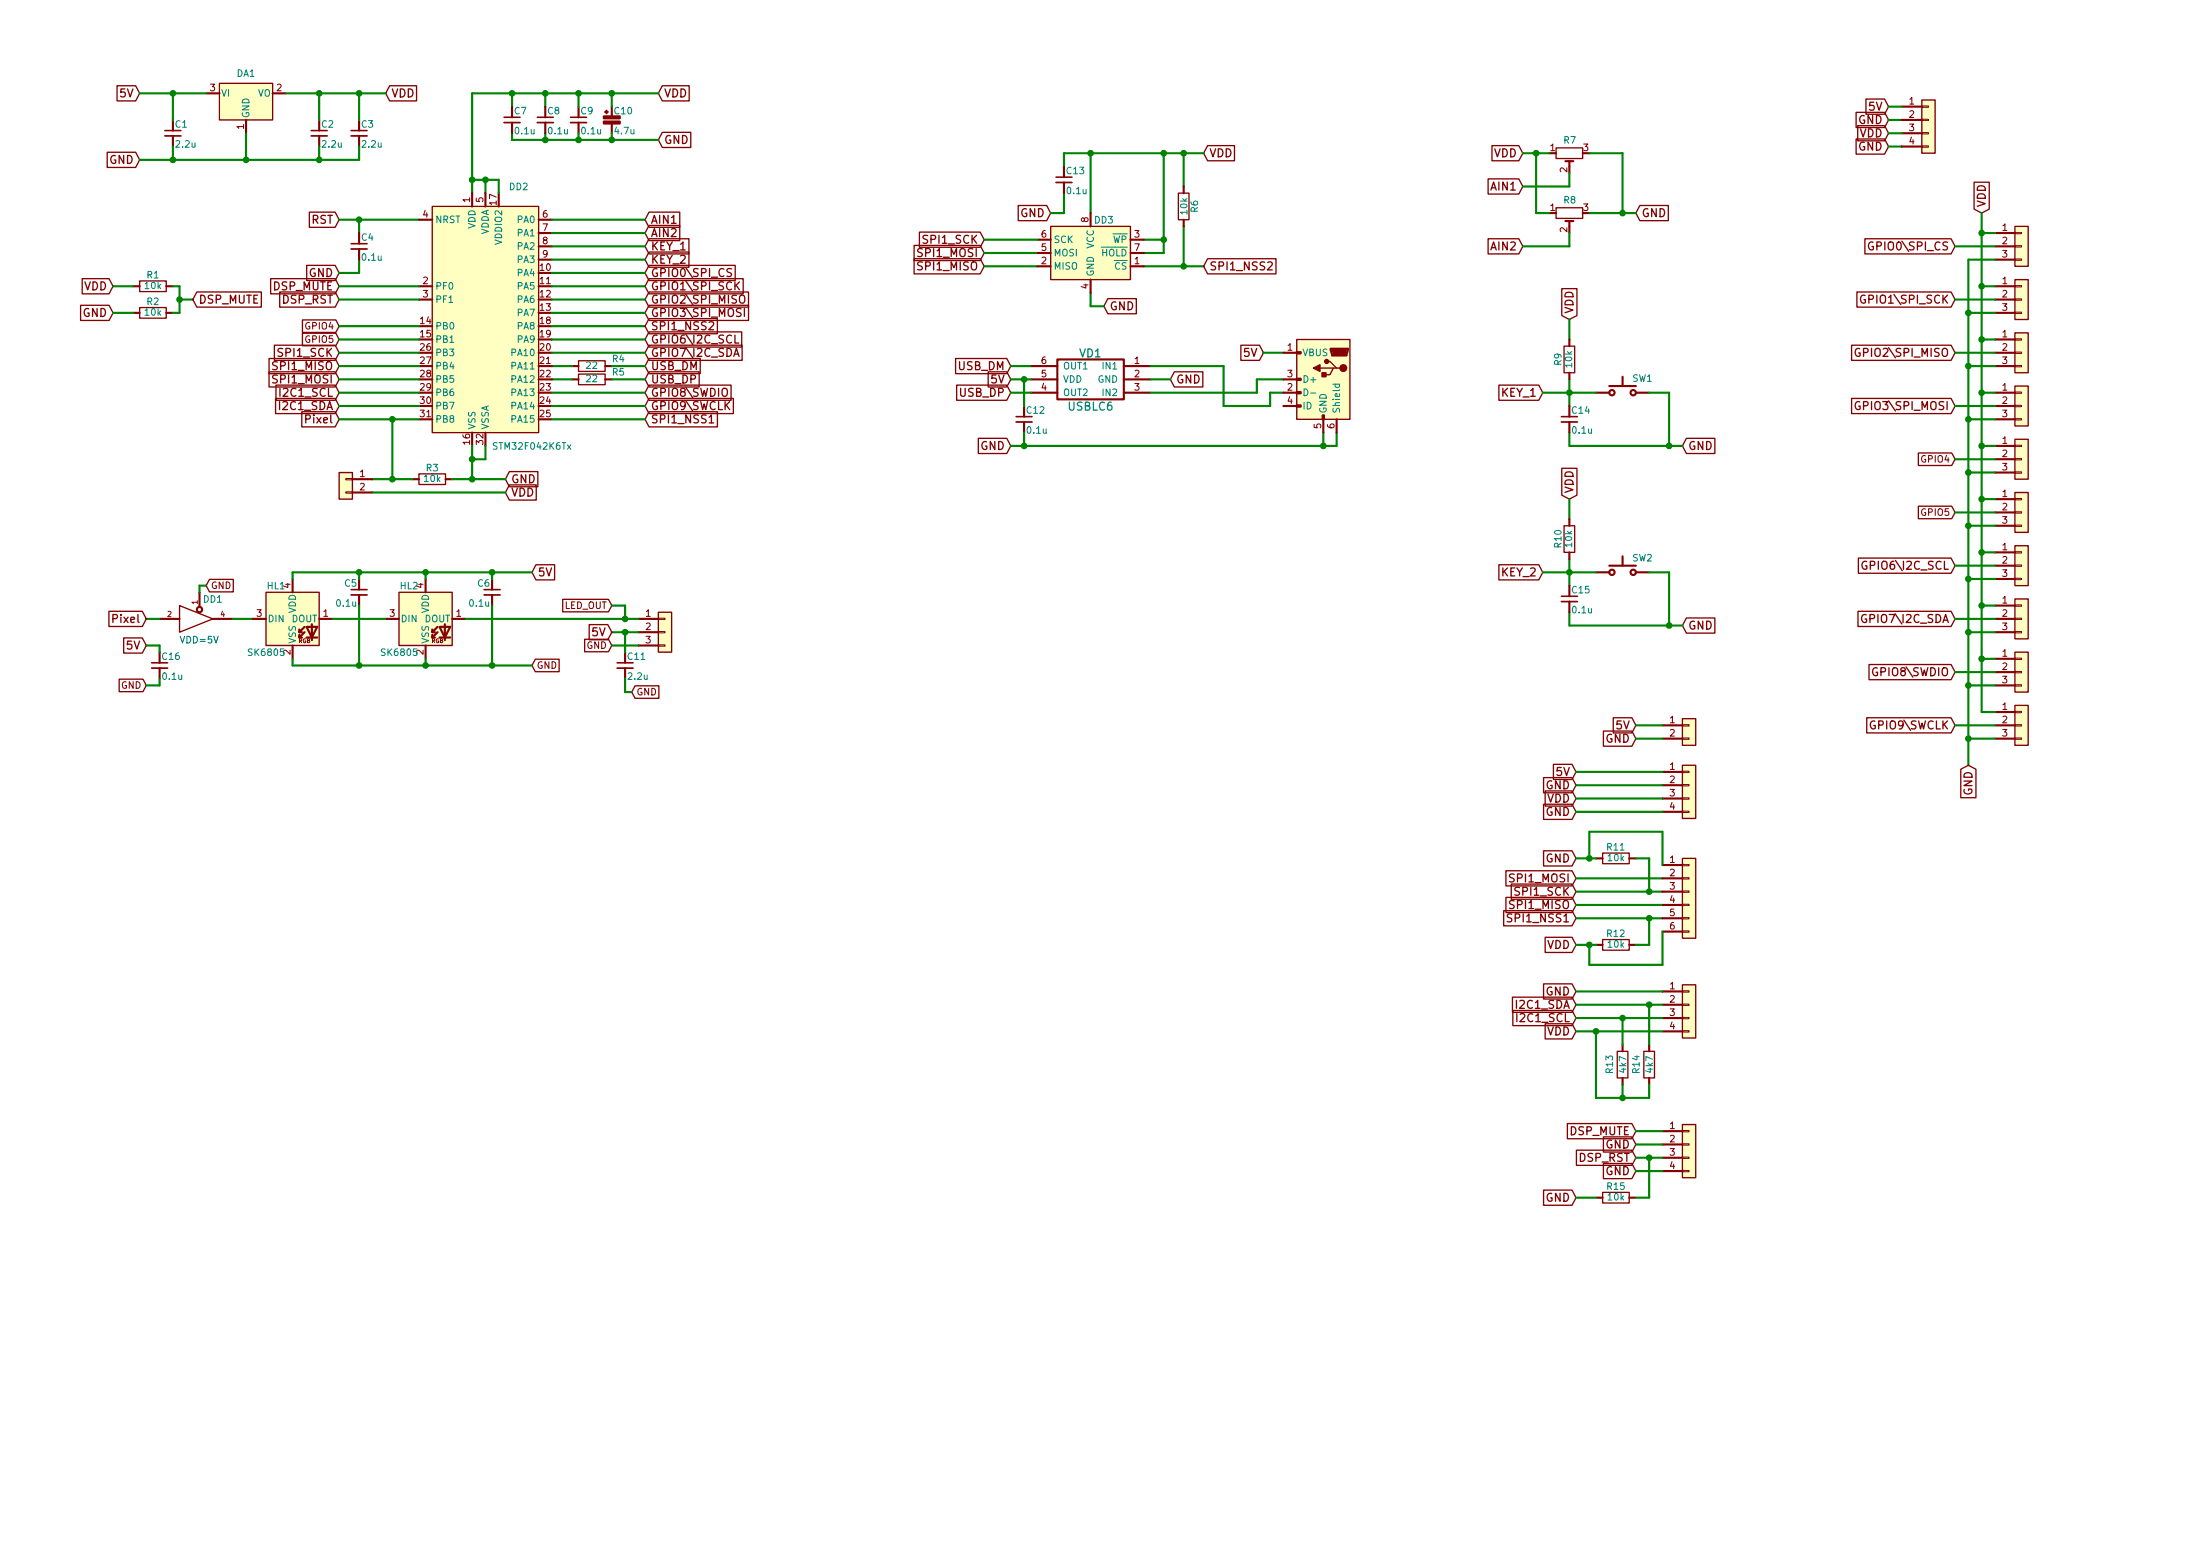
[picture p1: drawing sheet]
<svg xmlns="http://www.w3.org/2000/svg" width="420mm" height="297mm" viewBox="0 0 420 297" stroke-linecap="round" stroke-linejoin="round" font-family="sans-serif">
<g fill="none" stroke="#840000" stroke-width=".25">
<path d="M22.4 16.4h3.5l.8 1.4-.8 1.5h-3.5zM41.9 15.9h10.2v7h-10.2zM74.4 16.4h5.2v2.9h-5.2l-.7-1.5zM126.5 16.4h5.1v2.9h-5.1l-.8-1.5zM356.4 18.9h3.5l.8 1.5-.8 1.4h-3.5zM367 19.1h2.6v10.1h-2.6zM20.5 29.1h5.4l.8 1.4-.8 1.5h-5.4zM82.5 39.4h20.4v43.2h-20.4zM126.5 25.3h5.4v2.9h-5.4l-.8-1.5zM194.5 39.2h5.4l.8 1.5-.8 1.4h-5.4zM225 36.9h2.1v5h-2.1zM230.6 27.8h5.2v2.9h-5.2l-.7-1.5z"/>
<path d="M284.2 34.1h5.9l.7 1.5-.7 1.4h-5.9zM284.9 27.8h5.2l.7 1.4-.7 1.5h-5.2zM297.2 28.2h5.1v2.1h-5.1zM297.2 39.7h5.1v2h-5.1zM313.2 39.2h5.4v2.9h-5.4l-.8-1.4zM354.5 26.5h5.4l.8 1.5-.8 1.4h-5.4zM354.5 21.4h5.4l.8 1.5-.8 1.4h-5.4zM354.8 24h5.1l.8 1.4-.8 1.5h-5.1zM377 34.8h2.9v5.1l-1.4 .8-1.5-.8zM15.4 58.3h5.4l.8 1.4-.8 1.5h-5.4zM15.7 53.2h5.1l.8 1.4-.8 1.5h-5.1zM26.7 53.6h5v2.1h-5z"/>
<path d="M26.7 58.7h5v2h-5zM37.6 55.7h12.3v2.9h-12.3l-.8-1.4zM51.7 53.2h12.3l.8 1.4-.8 1.5h-12.3zM53.4 55.7h10.6l.8 1.5-.8 1.4h-10.6zM58.6 50.7h5.4l.8 1.4-.8 1.5h-5.4zM59.1 40.5h4.9l.8 1.4-.8 1.5h-4.9zM124 50.7h16.4v2.9h-16.4l-.8-1.5zM124 40.5h5.8v2.9h-5.8l-.8-1.5zM124 43h5.8v2.9h-5.8l-.8-1.4zM124 45.6h7.6v2.9h-7.6l-.8-1.5zM124 48.1h7.6v2.9h-7.6l-.8-1.4zM124 53.2h17.9v2.9h-17.9l-.8-1.5z"/>
<path d="M124 55.7h19v2.9h-19l-.8-1.4zM124 58.3h19v2.9h-19l-.8-1.5zM139.7 51.3h-.6l-.2 .1v.5l.7 .2 .1 .4-.3 .3-.6-.1M140.6 54.4l.6 .9M141.2 53.8l-.8 .9M141.3 56.6a.54 .54 0 0 1 .9 0 1.04 1.04 0 0 1-.3 1.3 .53 .53 0 0 1-.7-.5zM142.2 58.9v1.5M174.6 49.4h12.6l.8 1.4-.8 1.5h-12.6zM174.6 46.8h12.6l.8 1.5-.8 1.4h-12.6zM175.6 44.3h11.6l.8 1.5-.8 1.4h-11.6zM200.7 43.2h15.2v10.2h-15.2zM211.6 57h5.4v2.9h-5.4l-.8-1.4z"/>
<path d="M230.6 49.4h13.1v2.9h-13.1l-.7-1.5zM242.1 50.1l.6-.1 .2 .1 .1 .3-1 1.1h1M284.2 45.6h5.9l.7 1.4-.7 1.5h-5.9zM298.3 55.1h2.9v5.1l-1.5 .8-1.4-.8zM354.6 55.7h18l.8 1.5-.8 1.4h-18zM356.2 45.6h16.4l.8 1.4-.8 1.5h-16.4zM356.2 56.4a.75 .75 0 0 0-.9 .6 .75 .75 0 0 0 .5 .9l.5-.2v-.5h-.3M357.7 46.3a.75 .75 0 0 0-.9 .5 .75 .75 0 0 0 .6 .9l.4-.1v-.5h-.3M384.8 43.2h2.5v7.6h-2.5zM384.8 53.4h2.5v7.6h-2.5zM51.4 71h12.6l.8 1.4-.8 1.5h-12.6zM51.4 68.4h12.6l.8 1.5-.8 1.4h-12.6z"/>
<path d="M52.4 65.9h11.6l.8 1.4-.8 1.5h-11.6zM52.6 76.1h11.4l.8 1.4-.8 1.5h-11.4zM52.7 73.5h11.3l.8 1.5-.8 1.4h-11.3zM57.6 78.6h6.4l.8 1.4-.8 1.5h-6.4zM57.8 61.1h6.3l.7 1.2-.7 1.2h-6.3zM57.8 63.6h6.3l.7 1.2-.7 1.2h-6.3zM110.5 71.4h5.1v2h-5.1zM110.5 68.9h5.1v2h-5.1zM124 68.4h9.7v2.9h-9.7l-.8-1.4zM124 71h9.5v2.9h-9.5l-.8-1.5zM124 78.6h13v2.9h-13l-.8-1.5zM124 76.1h16.1v2.9h-16.1l-.8-1.5z"/>
<path d="M124 73.5h15.6v2.9h-15.6l-.8-1.4zM124 65.9h17.7v2.9h-17.7l-.8-1.5zM124 63.4h17.7v2.9h-17.7l-.8-1.5zM124 60.8h13v2.9h-13l-.8-1.4zM135.4 79.6l.5-.4v1.5M135.4 61.6l.6-.2 .2 .2 .1 .3-.9 1.1h.9M140.1 68l.5-1.5 .5 1.5M140.3 67.6h.7M140.4 64v1.5h.7M182.5 68.4h9.8l.7 1.5-.7 1.4h-9.8zM182.7 73.5h9.6l.7 1.5-.7 1.4h-9.6zM188.7 71h3.6l.7 1.4-.7 1.5h-3.6z"/>
<path d="M224.3 71h5.4v2.9h-5.4l-.8-1.5zM237 65.9h3.5l.8 1.4-.8 1.5h-3.5zM247.6 64.8h10.2v15.2h-10.2zM252.1 70.3h2.5M253.4 69h.6l1.3 1.3h.6M255.3 70.3h-.7l-.6 1.2h-1.3M286.3 73.5h7.6l.7 1.5-.7 1.4h-7.6zM298.7 66.1h2v5.1h-2zM353.6 65.9h19l.8 1.4-.8 1.5h-19zM353.6 76.1h19l.8 1.4-.8 1.5h-19zM355.2 66.6a.75 .75 0 0 0-.9 .5 .75 .75 0 0 0 .5 .9l.4-.1v-.5h-.2M355.2 76.7a.75 .75 0 0 0-.9 .6 .75 .75 0 0 0 .5 .9l.4-.2v-.5h-.2"/>
<path d="M384.8 63.5h2.5v7.7h-2.5zM384.8 73.7h2.5v7.6h-2.5zM64.8 90.2h2.5v5.1h-2.5zM80 90.5h5.1v2h-5.1zM97.3 90h5.4v2.9h-5.4l-.8-1.4zM97.3 92.6h5.1v2.9h-5.1l-.8-1.5zM135.4 80.7h.9M186.8 83.7h5.5l.7 1.4-.7 1.5h-5.5zM298.3 89.4h2.9v5.1l-1.5 .8-1.4-.8zM322.1 83.7h5.4v2.9h-5.4l-.8-1.5zM366.4 86.5h6.3l.7 1.2-.7 1.2h-6.3zM366.4 96.6h6.3l.7 1.2-.7 1.2h-6.3z"/>
<path d="M384.8 83.9h2.5v7.6h-2.5zM384.8 94h2.5v7.6h-2.5zM20.8 116.7h6.4l.7 1.4-.7 1.5h-6.4zM34.3 115.6l6.3 2.5-6.3 2.6zM40 110.6h4.6v2.4h-4.6l-.6-1.2zM50.8 113.1h10.2v10.1h-10.2zM76.2 113.1h10.2v10.1h-10.2zM102.4 107.8h3.5v2.9h-3.5l-.8-1.4zM107.5 114.4h8.7l.6 1.2-.6 1.2h-8.7zM112.5 119.2h3.6l.7 1.5-.7 1.4h-3.6zM125.7 116.9h2.6v7.6h-2.6zM286.3 107.8h7.6l.7 1.5-.7 1.4h-7.6z"/>
<path d="M298.7 100.4h2v5h-2zM322.1 118h5.4v2.9h-5.4l-.8-1.5zM354.8 116.7h17.8l.8 1.4-.8 1.5h-17.8zM354.9 106.5h17.7l.8 1.5-.8 1.4h-17.7zM356.4 117.4a.71 .71 0 0 0-.9 .7 .71 .71 0 0 0 .9 .7l.1-.6h-.3M356.5 107.2a.71 .71 0 0 0-.9 .7 .71 .71 0 0 0 .9 .7v-.6h-.2M384.8 104.2h2.5v7.6h-2.5zM384.8 114.3h2.5v7.7h-2.5zM22.8 129.7h4.5l.6 1.1-.6 1.2h-4.5zM23.6 121.8h3.6l.7 1.4-.7 1.5h-3.6zM102.2 125.8h4.6v2.4h-4.6l-.6-1.2zM111.7 122h4.5l.6 1.2-.6 1.2h-4.5z"/>
<path d="M121.3 130.9h4.5v2.4h-4.5l-.7-1.2zM306.2 139.6h5.5l.7 1.4-.7 1.5h-5.5zM308.1 137h3.6l.7 1.5-.7 1.4h-3.6zM321.3 137.2h2.5v5.1h-2.5zM356.5 137h16.1l.8 1.5-.8 1.4h-16.1zM356.9 126.9h15.7l.8 1.4-.8 1.5h-15.7zM384.8 124.5h2.5v7.6h-2.5zM384.8 134.7h2.5v7.6h-2.5zM294.8 153.5h5.4l.8 1.5-.8 1.4h-5.4zM294.8 148.4h5.4l.8 1.5-.8 1.4h-5.4zM295.1 151h5.1l.8 1.4-.8 1.5h-5.1zM296.7 145.9h3.5l.8 1.5-.8 1.4h-3.5z"/>
<path d="M321.3 146.1h2.5v10.1h-2.5zM374.5 146.8l1.4-.7 1.5 .7v5.5h-2.9zM287.2 173.8h13l.8 1.5-.8 1.4h-13zM287.6 166.2h12.6l.8 1.5-.8 1.4h-12.6zM287.6 171.3h12.6l.8 1.5-.8 1.4h-12.6zM288.6 168.8h11.6l.8 1.4-.8 1.5h-11.6zM288.7 174.5h-.5l-.3 .2v.3l.8 .4v.4a.62 .62 0 0 1-.8 .1M294.8 162.4h5.4l.8 1.5-.8 1.4h-5.4zM295.1 178.9h5.1l.8 1.5-.8 1.4h-5.1zM306.1 179.4h5v2h-5zM306.1 162.9h5v2h-5zM321.3 163.9h2.5v15.2h-2.5z"/>
<path d="M288.8 190.4h11.4l.8 1.4-.8 1.5h-11.4zM288.9 192.9h11.3l.8 1.4-.8 1.5h-11.3zM294.8 187.8h5.4l.8 1.5-.8 1.4h-5.4zM295.1 195.4h5.1l.8 1.5-.8 1.4h-5.1zM321.3 188h2.5v10.2h-2.5zM299.3 214.5h12.4l.7 1.4-.7 1.5h-12.4zM301.1 219.6h10.6l.7 1.4-.7 1.5h-10.6zM306.2 217h5.5l.7 1.5-.7 1.4h-5.5zM308.9 200.7h2v5.1h-2zM313.9 200.7h2.1v5.1h-2.1zM321.3 214.7h2.5v10.1h-2.5zM294.8 227.2h5.4l.8 1.4-.8 1.5h-5.4z"/>
<path d="M306.1 227.6h5v2.1h-5zM306.2 222.1h5.5l.7 1.5-.7 1.4h-5.5z"/>
</g>
<g fill="#840000" stroke="#840000" stroke-width=".41">
<path d="M115.3 23.2h3.1v.4h-3.1z"/>
<path d="M254.5 66.8h2.5l-.2 .8h-2z"/>
</g>
<g fill="none" stroke="#840000" stroke-width=".41">
<path d="M39.4 17.8h2.5M52.1 17.8h2.5M33 25.9v2.1M47 22.9v2.5M61 25.9v2.1M68.6 25.9v2.1M90.2 36.9v2.5M92.7 36.9v2.5M97.8 23.4v2M104.1 23.4v2M110.5 23.4v2M115.3 22.2h3.1v.4h-3.1z"/>
<path d="M115.6 21.4h.5M115.8 21.1v.5M116.8 20.4v1.8M116.8 23.6v1.8M203.2 31.8v2M203.2 34.8v2.1M226.1 35.6v1.3M299 30.8h1.5M299.7 30.8v1M363.2 20.4h3.8M363.2 22.9h3.8M363.2 25.4h3.8"/>
<path d="M363.2 28h3.8M25.4 54.6h1.3M25.4 59.7h1.3M31.7 54.6h1.3M31.7 59.7h1.3M68.6 47.5v2.1M80 54.6h2.5M80 41.9h2.5M80 57.2h2.5M102.9 41.9h2.5M102.9 44.5h2.5M102.9 47h2.5"/>
<path d="M102.9 49.6h2.5M198.1 50.8h2.6M198.1 45.8h2.6M198.1 48.3h2.6M208.3 40.7v2.5M208.3 53.4v2.5M215.9 50.8h2.5M215.9 45.8h2.5M215.9 48.3h2.5M226.1 41.9v1.3M299 42.2h1.5M299.7 42.2v1"/>
<path d="M381 54.6h3.8M381 59.7h3.8M381 44.5h3.8M381 47h3.8M381 49.6h3.8M381 57.2h3.8M109.2 72.4h1.3M109.2 69.9h1.3M115.6 72.4h1.2M115.6 69.9h1.2M195.6 77.5v2M196.8 72.4h5.1"/>
<path d="M196.8 69.9h5.1M196.8 75h5.1M201.9 68.6h12.7v7.6h-12.7zM214.6 72.4h5.1M214.6 69.9h5.1M214.6 75h5.1M245.1 72.4h2.5M245.1 75h2.5M245.1 67.3h2.5M245.1 77.5h2.5M247.6 77.4h.8v.2h-.8zM247.6 74.8h.8v.3h-.8z"/>
<path d="M247.6 72.3h.8v.3h-.8zM247.6 67.2h.8v.3h-.8zM252.6 79.3h.3v.7h-.3zM254.1 66.6h3.3v.2l-.2 1.1h-2.8zM299.7 64.8v1.3M299.7 71.2v1.2M299.7 77.5v2M304.8 75h2.5M307.3 73.7h5.1M309.9 71.9v1.8M312.4 75h2.6M381 69.9h3.8"/>
<path d="M381 75h3.8M381 67.3h3.8M381 77.5h3.8M381 64.8h3.8M67.3 91.5h3.8M67.3 94h3.8M78.7 91.5h1.3M85.1 91.5h1.3M195.6 80.6v2M252.7 80v2.6M255.3 80v2.6M299.7 80.6v2"/>
<path d="M299.7 99.1v1.3M381 80h3.8M381 85.1h3.8M381 87.7h3.8M381 90.2h3.8M381 95.3h3.8M381 97.8h3.8M30.5 118.1h3.8M38.1 113.1v2.8M40.6 118.1h3.8M48.3 118.1h2.5M55.9 110.5v2.6"/>
<path d="M58.2 119.7l-1.1 1v-.5M58.5 119.7h2.1l-1 2zM59.6 119.2v3M61 118.1h2.5M68.6 113.6v2M73.7 118.1h2.5M81.3 110.5v2.6M83.6 119.7l-1.1 1v-.5M83.9 119.7h2.1l-1 2zM85 119.2v3M86.4 118.1h2.5M94 113.6v2"/>
<path d="M121.9 118.1h3.8M299.7 105.4v1.3M299.7 111.8v2M299.7 114.8v2.1M304.8 109.3h2.5M307.3 108h5.1M309.9 106.2v1.8M312.4 109.3h2.6M381 108h3.8M381 118.1h3.8M381 100.4h3.8M381 105.4h3.8"/>
<path d="M381 110.5h3.8M381 115.6h3.8M30.5 124.5v2M30.5 127.5v2.1M55.9 123.2v2.6M57.1 120.7h.6M58.2 120.7l-1.1 1v-.5M58.5 121.7h2.1M81.3 123.2v2.6M82.5 120.7h.6M83.6 120.7l-1.1 1v-.5M83.9 121.7h2.1"/>
<path d="M119.4 124.5v2M119.4 127.5v2.1M121.9 120.7h3.8M121.9 123.2h3.8M317.5 138.5h3.8M381 138.5h3.8M381 120.7h3.8M381 125.8h3.8M381 128.3h3.8M381 130.8h3.8M381 135.9h3.8M317.5 147.4h3.8"/>
<path d="M317.5 149.9h3.8M317.5 152.4h3.8M317.5 155h3.8M317.5 141h3.8M381 141h3.8M304.8 163.9h1.3M311.1 163.9h1.3M317.5 165.1h3.8M317.5 167.7h3.8M317.5 170.2h3.8M317.5 172.8h3.8M317.5 175.3h3.8"/>
<path d="M317.5 177.8h3.8M304.8 180.4h1.3M309.9 199.4v1.3M311.1 180.4h1.3M315 199.4v1.3M317.5 189.3h3.8M317.5 191.8h3.8M317.5 194.3h3.8M317.5 196.9h3.8M309.9 205.8v1.2M315 205.8v1.2M317.5 215.9h3.8"/>
<path d="M317.5 218.5h3.8M304.8 228.6h1.3M311.1 228.6h1.3M317.5 221h3.8M317.5 223.6h3.8"/>
<circle cx="307.8" cy="75" r=".51"/>
<circle cx="311.9" cy="75" r=".51"/>
<circle cx="38.1" cy="116.4" r=".51"/>
<circle cx="307.8" cy="109.3" r=".51"/>
<circle cx="311.9" cy="109.3" r=".51"/>
</g>
<g fill="none" stroke="#840000" stroke-width=".33">
<path d="M31.5 25.9h3M59.4 25.9h3.1M67.1 25.9h3M96.3 23.4h3M102.6 23.4h3.1M109 23.4h3M201.7 34.8h3M67.1 47.5h3M194.1 80.6h3M298.2 80.6h3M67.1 113.6h3M92.5 113.6h3"/>
<path d="M298.2 114.8h3M29 127.5h3M117.9 127.5h3"/>
</g>
<g fill="none" stroke="#840000" stroke-width=".3">
<path d="M31.5 24.9h3M59.4 24.9h3.1M67.1 24.9h3M96.3 22.4h3M102.6 22.4h3.1M109 22.4h3M201.7 33.8h3M67.1 46.5h3M194.1 79.5h3M298.2 79.5h3M67.1 112.6h3M92.5 112.6h3"/>
<path d="M298.2 113.8h3M29 126.5h3M117.9 126.5h3"/>
</g>
<g fill="none" stroke="#008400" stroke-width=".41">
<path d="M26.7 17.8h12.7M33 17.8v5.1M54.6 17.8h19.1M61 17.8v5.1M68.6 17.8v5.1M97.8 17.8v2.6M104.1 17.8v2.6M110.5 17.8v2.6M116.8 17.8v2.6M125.7 17.8h-35.5v19.1M33 28v2.5M47 25.4v5.1"/>
<path d="M61 28v2.5M68.6 28v2.5h-41.9M90.2 34.3h5v2.6M92.7 34.3v2.6M97.8 25.4v1.3h27.9M104.1 25.4v1.3M110.5 25.4v1.3M116.8 25.4v1.3M203.2 36.9v3.8h-2.5M208.3 29.2v11.5M222.2 29.2v19.1h-3.8M226.1 29.2v6.4"/>
<path d="M229.9 29.2h-26.7v2.6M290.8 29.2h5.1M293.4 29.2v11.5h2.5M299.7 33.1v2.5h-8.9M303.5 29.2h6.4v11.5M360.7 28h2.5M360.7 22.9h2.5M360.7 20.4h2.5M360.7 25.4h2.5M21.6 54.6h3.8M21.6 59.7h3.8M33 54.6h1.3v5.1h-1.3"/>
<path d="M34.3 57.2h2.5M64.8 41.9h15.2M64.8 54.6h15.2M64.8 57.2h15.2M68.6 41.9v2.6M68.6 49.6v2.5h-3.8M105.4 52.1h17.8M105.4 41.9h17.8M105.4 47h17.8M105.4 54.6h17.8M105.4 59.7h17.8M105.4 57.2h17.8"/>
<path d="M105.4 44.5h17.8M105.4 49.6h17.8M188 48.3h10.1M188 50.8h10.1M188 45.8h10.1M208.3 55.9v2.6h2.5M218.4 50.8h11.5M218.4 45.8h3.8M226.1 43.2v7.6M299.7 44.5v2.5h-8.9M303.5 40.7h8.9M373.4 47h7.6"/>
<path d="M373.4 57.2h7.6M375.9 59.7h5.1M378.5 54.6h2.5M378.5 44.5h2.5M378.5 40.7v95.2h2.5M381 49.6h-5.1v96.5M64.8 69.9h15.2M64.8 72.4h15.2M64.8 75h15.2M64.8 67.3h15.2M64.8 77.5h15.2M64.8 64.8h15.2"/>
<path d="M64.8 62.3h15.2M105.4 69.9h3.8M105.4 72.4h3.8M105.4 75h17.8M105.4 67.3h17.8M105.4 77.5h17.8M105.4 64.8h17.8M105.4 62.3h17.8M116.8 69.9h6.4M116.8 72.4h6.4M193 69.9h3.8M193 72.4h3.8"/>
<path d="M193 75h3.8M195.6 72.4v5.1M219.7 69.9h14v7.6h8.9v-2.5h2.5M219.7 72.4h3.8M241.3 67.3h3.8M245.1 72.4h-5.1v2.6h-20.3M294.6 75h10.2M299.7 61v3.8M299.7 72.4v5.1M315 75h3.8v10.1M373.4 67.3h7.6M373.4 77.5h7.6"/>
<path d="M375.9 69.9h5.1M378.5 75h2.5M378.5 64.8h2.5M64.8 80h15.2M71.1 91.5h7.6M71.1 94h25.4M74.9 80v11.5M86.4 91.5h10.1M90.2 85.1v6.4M92.7 85.1v2.6h-2.5M105.4 80h17.8M195.6 82.6v2.5"/>
<path d="M252.7 82.6v2.5M255.3 82.6v2.5h-62.3M299.7 82.6v2.5h21.6M299.7 95.3v3.8M373.4 87.7h7.6M373.4 97.8h7.6M375.9 80h5.1M375.9 90.2h5.1M378.5 85.1h2.5M378.5 95.3h2.5M27.9 118.1h2.6M39.4 111.8h-1.3v1.3"/>
<path d="M44.4 118.1h3.9M63.5 118.1h10.2M68.6 109.3v1.2M68.6 115.6v11.4M81.3 109.3v1.2M88.9 118.1h33M94 109.3v1.2M94 115.6v11.4M101.6 109.3h-45.7v1.2M116.8 115.6h2.6v2.5M294.6 109.3h10.2M299.7 106.7v5.1"/>
<path d="M299.7 116.9v2.5h21.6M315 109.3h3.8v10.1M373.4 118.1h7.6M373.4 108h7.6M375.9 100.4h5.1M375.9 110.5h5.1M378.5 115.6h2.5M378.5 105.4h2.5M27.9 123.2h2.6v1.3M30.5 129.6v1.2h-2.6M55.9 125.8v1.2h45.7M81.3 125.8v1.2"/>
<path d="M116.8 120.7h5.1M116.8 123.2h5.1M119.4 120.7v3.8M119.4 129.6v2.5h1.2M312.4 138.5h5.1M373.4 138.5h7.6M373.4 128.3h7.6M375.9 120.7h5.1M375.9 130.8h5.1M378.5 125.8h2.5M301 147.4h16.5M301 149.9h16.5"/>
<path d="M301 152.4h16.5M301 155h16.5M312.4 141h5.1M375.9 141h5.1M301 167.7h16.5M301 170.2h16.5M301 172.8h16.5M301 175.3h16.5M301 163.9h3.8M303.5 163.9v-5.1h14v6.3M312.4 163.9h2.6v6.3M315 175.3v5.1h-2.6"/>
<path d="M317.5 177.8v6.4h-14v-3.8M301 180.4h3.8M301 189.3h16.5M301 191.8h16.5M301 194.3h16.5M301 196.9h16.5M304.8 196.9v12.7h10.2v-2.6M309.9 194.3v5.1M315 191.8v7.6M309.9 207v2.6M312.4 215.9h5.1M312.4 218.5h5.1"/>
<path d="M301 228.6h3.8M312.4 221h5.1M312.4 223.6h5.1M315 221v7.6h-2.6"/>
</g>
<g fill="#008400" stroke="#008400" stroke-width=".25">
<circle cx="97.8" cy="17.8" r=".51"/>
<circle cx="68.6" cy="41.9" r=".51"/>
<circle cx="116.8" cy="17.8" r=".51"/>
<circle cx="116.8" cy="26.7" r=".51"/>
<circle cx="195.6" cy="72.4" r=".51"/>
<circle cx="208.3" cy="29.2" r=".51"/>
<circle cx="226.1" cy="29.2" r=".51"/>
<circle cx="226.1" cy="50.8" r=".51"/>
<circle cx="222.2" cy="29.2" r=".51"/>
<circle cx="222.3" cy="45.8" r=".51"/>
<circle cx="104.1" cy="17.8" r=".51"/>
<circle cx="104.1" cy="26.7" r=".51"/>
<circle cx="299.7" cy="75" r=".51"/>
<circle cx="318.8" cy="85.1" r=".51"/>
<circle cx="90.2" cy="34.3" r=".51"/>
<circle cx="299.7" cy="109.3" r=".51"/>
<circle cx="318.8" cy="119.4" r=".51"/>
<circle cx="68.6" cy="17.8" r=".51"/>
<circle cx="61" cy="17.8" r=".51"/>
<circle cx="61" cy="30.5" r=".51"/>
<circle cx="47" cy="30.5" r=".51"/>
<circle cx="33" cy="30.5" r=".51"/>
<circle cx="33" cy="17.8" r=".51"/>
<circle cx="315" cy="175.3" r=".51"/>
<circle cx="309.9" cy="194.3" r=".51"/>
<circle cx="315" cy="191.8" r=".51"/>
<circle cx="304.8" cy="196.9" r=".51"/>
<circle cx="309.9" cy="209.6" r=".51"/>
<circle cx="309.9" cy="40.7" r=".51"/>
<circle cx="293.4" cy="29.2" r=".51"/>
<circle cx="195.6" cy="85.1" r=".51"/>
<circle cx="252.7" cy="85.1" r=".51"/>
<circle cx="34.3" cy="57.2" r=".51"/>
<circle cx="90.2" cy="91.5" r=".51"/>
<circle cx="74.9" cy="91.5" r=".51"/>
<circle cx="74.9" cy="80" r=".51"/>
<circle cx="90.2" cy="87.7" r=".51"/>
<circle cx="92.7" cy="34.3" r=".51"/>
<circle cx="68.6" cy="109.3" r=".51"/>
<circle cx="81.3" cy="109.3" r=".51"/>
<circle cx="81.3" cy="127" r=".51"/>
<circle cx="68.6" cy="127" r=".51"/>
<circle cx="94" cy="109.3" r=".51"/>
<circle cx="94" cy="127" r=".51"/>
<circle cx="110.5" cy="26.7" r=".51"/>
<circle cx="110.5" cy="17.8" r=".51"/>
<circle cx="315" cy="170.2" r=".51"/>
<circle cx="119.4" cy="120.7" r=".51"/>
<circle cx="375.9" cy="59.7" r=".51"/>
<circle cx="378.5" cy="44.5" r=".51"/>
<circle cx="375.9" cy="80" r=".51"/>
<circle cx="378.5" cy="64.8" r=".51"/>
<circle cx="378.5" cy="54.6" r=".51"/>
<circle cx="375.9" cy="69.9" r=".51"/>
<circle cx="375.9" cy="100.4" r=".51"/>
<circle cx="378.5" cy="85.1" r=".51"/>
<circle cx="378.5" cy="105.4" r=".51"/>
<circle cx="378.5" cy="95.3" r=".51"/>
<circle cx="375.9" cy="110.5" r=".51"/>
<circle cx="378.5" cy="75" r=".51"/>
<circle cx="375.9" cy="90.2" r=".51"/>
<circle cx="375.9" cy="141" r=".51"/>
<circle cx="375.9" cy="130.8" r=".51"/>
<circle cx="375.9" cy="120.7" r=".51"/>
<circle cx="378.5" cy="125.8" r=".51"/>
<circle cx="378.5" cy="115.6" r=".51"/>
<circle cx="119.4" cy="118.1" r=".51"/>
<circle cx="303.5" cy="163.9" r=".51"/>
<circle cx="303.5" cy="180.4" r=".51"/>
<circle cx="315" cy="221" r=".51"/>
</g>
<g fill="#ffffc2" stroke="#ffffc2" stroke-width=".19">
<path d="M41.9 15.9h10.2v7h-10.2z"/>
<path d="M321.3 146.1h2.5v10.1h-2.5z"/>
<path d="M321.3 188h2.5v10.2h-2.5z"/>
<path d="M200.7 43.2h15.2v10.2h-15.2z"/>
<path d="M321.3 137.2h2.5v5.1h-2.5z"/>
<path d="M247.6 64.8h10.2v15.2h-10.2z"/>
<path d="M82.5 39.4h20.4v43.2h-20.4z"/>
<path d="M64.8 90.2h2.5v5.1h-2.5z"/>
<path d="M125.7 116.9h2.6v7.6h-2.6z"/>
<path d="M50.8 113.1h10.2v10.1h-10.2z"/>
<path d="M76.2 113.1h10.2v10.1h-10.2z"/>
<path d="M321.3 214.7h2.5v10.1h-2.5z"/>
<path d="M367 19.1h2.6v10.1h-2.6z"/>
<path d="M384.8 43.2h2.5v7.6h-2.5z"/>
<path d="M384.8 53.4h2.5v7.6h-2.5z"/>
<path d="M384.8 63.5h2.5v7.7h-2.5z"/>
<path d="M384.8 73.7h2.5v7.6h-2.5z"/>
<path d="M384.8 83.9h2.5v7.6h-2.5z"/>
<path d="M384.8 94h2.5v7.6h-2.5z"/>
<path d="M384.8 104.2h2.5v7.6h-2.5z"/>
<path d="M384.8 114.3h2.5v7.7h-2.5z"/>
<path d="M384.8 124.5h2.5v7.6h-2.5z"/>
<path d="M384.8 134.7h2.5v7.6h-2.5z"/>
<path d="M321.3 163.9h2.5v15.2h-2.5z"/>
</g>
<g fill="none" stroke="#840000" stroke-width=".19">
<path d="M367 27.8h1.3v.3h-1.3zM367 25.3h1.3v.3h-1.3zM367 22.8h1.3v.2h-1.3zM367 20.2h1.3v.3h-1.3zM384.8 49.4h1.3v.3h-1.3zM384.8 46.9h1.3v.3h-1.3zM384.8 44.4h1.3v.2h-1.3zM384.8 59.6h1.3v.3h-1.3zM384.8 57.1h1.3v.2h-1.3zM384.8 54.5h1.3v.3h-1.3zM384.8 69.8h1.3v.2h-1.3zM384.8 67.2h1.3v.3h-1.3z"/>
<path d="M384.8 64.7h1.3v.2h-1.3zM384.8 79.9h1.3v.3h-1.3zM384.8 77.4h1.3v.2h-1.3zM384.8 74.8h1.3v.3h-1.3zM66 93.9h1.3v.2h-1.3zM66 91.3h1.3v.3h-1.3zM384.8 90.1h1.3v.2h-1.3zM384.8 87.5h1.3v.3h-1.3zM384.8 85h1.3v.3h-1.3zM384.8 97.7h1.3v.3h-1.3zM384.8 95.2h1.3v.2h-1.3zM125.7 118h1.3v.3h-1.3z"/>
<path d="M384.8 100.2h1.3v.3h-1.3zM384.8 110.4h1.3v.3h-1.3zM384.8 107.9h1.3v.2h-1.3zM384.8 105.3h1.3v.3h-1.3zM384.8 118h1.3v.3h-1.3zM384.8 115.5h1.3v.2h-1.3zM125.7 123.1h1.3v.3h-1.3zM125.7 120.6h1.3v.2h-1.3zM321.3 138.3h1.3v.3h-1.3zM384.8 120.6h1.3v.2h-1.3zM384.8 130.7h1.3v.3h-1.3zM384.8 128.2h1.3v.2h-1.3z"/>
<path d="M384.8 125.6h1.3v.3h-1.3zM384.8 138.3h1.3v.3h-1.3zM384.8 135.8h1.3v.3h-1.3zM321.3 154.8h1.3v.3h-1.3zM321.3 152.3h1.3v.3h-1.3zM321.3 149.8h1.3v.2h-1.3zM321.3 147.2h1.3v.3h-1.3zM321.3 140.9h1.3v.2h-1.3zM384.8 140.9h1.3v.2h-1.3zM321.3 177.7h1.3v.3h-1.3zM321.3 175.2h1.3v.2h-1.3zM321.3 172.6h1.3v.3h-1.3z"/>
<path d="M321.3 170.1h1.3v.2h-1.3zM321.3 167.5h1.3v.3h-1.3zM321.3 165h1.3v.3h-1.3zM321.3 196.8h1.3v.2h-1.3zM321.3 194.2h1.3v.3h-1.3zM321.3 191.7h1.3v.2h-1.3zM321.3 189.1h1.3v.3h-1.3zM321.3 218.3h1.3v.3h-1.3zM321.3 215.8h1.3v.3h-1.3zM321.3 223.4h1.3v.3h-1.3zM321.3 220.9h1.3v.2h-1.3z"/>
</g>
<g fill="#840000" stroke="#840000" stroke-width=".25">
<path d="M252.5 71.2h.7v.7h-.7z"/>
<path d="M250.8 70.3l1.3-.7v1.3z"/>
<circle cx="256.5" cy="70.3" r=".63"/>
<circle cx="253.4" cy="69" r=".38"/>
</g>
<path d="M249 74.3a.64 .64 0 0 1 .8 .6 .64 .64 0 0 1-.8 .6zM250.3 75h1M254.6 73.3h1.2M255 73.3v.4l.2 .3 .6-.2v-.5" fill="none" stroke="#008484" stroke-width=".2"/>
<g font-size="2.1" fill="#840000">
<text x="23.1" y="18.6">5V</text>
<text x="74.7" y="18.6">VDD</text>
<text x="126.7" y="18.6">VDD</text>
<text x="354.9" y="23.7">GND</text>
<text x="357.1" y="21.1">5V</text>
<text x="126.7" y="27.5">GND</text>
<text x="354.9" y="28.7">GND</text>
<text x="355.2" y="26.2">VDD</text>
<text x="20.9" y="31.3">GND</text>
<text x="230.9" y="30">VDD</text>
<text x="285.3" y="30">VDD</text>
<text x="194.9" y="41.4">GND</text>
<text x="285" y="36.4">AIN1</text>
<text x="313.4" y="41.4">GND</text>
<text x="379.2" y="39.7" transform="rotate(-90 379.2 39.7)">VDD</text>
<text x="59.5" y="42.7">RST</text>
<text x="124.2" y="42.7">AIN1</text>
<text x="124.2" y="45.2">AIN2</text>
<text x="124.2" y="47.8">KEY_1</text>
<text x="176.7" y="46.5">SPI1_SCK</text>
<text x="285" y="47.8">AIN2</text>
<text x="357.7" y="47.8">GPIO0\SPI_CS</text>
<text x="59" y="52.9">GND</text>
<text x="124.2" y="52.9">GPIO0\SPI_CS</text>
<text x="124.2" y="50.3">KEY_2</text>
<text x="175.7" y="51.6">SPI1_MISO</text>
<text x="175.7" y="49.1">SPI1_MOSI</text>
<text x="230.9" y="51.6">SPI1_NSS2</text>
<text x="16.1" y="55.4">VDD</text>
<text x="37.8" y="57.9">DSP_MUTE</text>
<text x="52.2" y="55.4">DSP_MUTE</text>
<text x="54" y="57.9">DSP_RST</text>
<text x="124.2" y="55.4">GPIO1\SPI_SCK</text>
<text x="124.2" y="57.9">GPIO2\SPI_MISO</text>
<text x="211.8" y="59.2">GND</text>
<text x="300.5" y="60" transform="rotate(-90 300.5 60)">VDD</text>
<text x="356.2" y="57.9">GPIO1\SPI_SCK</text>
<text x="15.8" y="60.5">GND</text>
<text x="124.2" y="65.6">GPIO6\I2C_SCL</text>
<text x="124.2" y="63">SPI1_NSS2</text>
<text x="124.2" y="60.5">GPIO3\SPI_MOSI</text>
<text x="52.6" y="70.6">SPI1_MISO</text>
<text x="53.5" y="68.1">SPI1_SCK</text>
<text x="124.2" y="70.6">USB_DM</text>
<text x="124.2" y="68.1">GPIO7\I2C_SDA</text>
<text x="183.1" y="70.6">USB_DM</text>
<text x="237.7" y="68.1">5V</text>
<text x="355.3" y="68.1">GPIO2\SPI_MISO</text>
<text x="52.6" y="73.2">SPI1_MOSI</text>
<text x="53.8" y="75.7">I2C1_SCL</text>
<text x="124.2" y="73.2">USB_DP</text>
<text x="124.2" y="75.7">GPIO8\SWDIO</text>
<text x="183.4" y="75.7">USB_DP</text>
<text x="189.4" y="73.2">5V</text>
<text x="224.5" y="73.2">GND</text>
<text x="286.9" y="75.7">KEY_1</text>
<text x="53.6" y="78.3">I2C1_SDA</text>
<text x="58.8" y="80.8">Pixel</text>
<text x="124.2" y="80.8">SPI1_NSS1</text>
<text x="124.2" y="78.3">GPIO9\SWCLK</text>
<text x="355.3" y="78.3">GPIO3\SPI_MOSI</text>
<text x="187.3" y="85.9">GND</text>
<text x="322.3" y="85.9">GND</text>
<text x="97.5" y="92.2">GND</text>
<text x="97.5" y="94.8">VDD</text>
<text x="300.5" y="94.3" transform="rotate(-90 300.5 94.3)">VDD</text>
<text x="102.6" y="110">5V</text>
<text x="286.9" y="110">KEY_2</text>
<text x="356.6" y="108.7">GPIO6\I2C_SCL</text>
<text x="22" y="118.9">Pixel</text>
<text x="356.3" y="118.9">GPIO7\I2C_SDA</text>
<text x="24.3" y="124">5V</text>
<text x="113.2" y="121.4">5V</text>
<text x="322.3" y="120.2">GND</text>
<text x="358.1" y="129.1">GPIO8\SWDIO</text>
<text x="306.7" y="141.8">GND</text>
<text x="308.8" y="139.2">5V</text>
<text x="357.5" y="139.2">GPIO9\SWCLK</text>
<text x="297.4" y="148.1">5V</text>
<text x="295.2" y="155.7">GND</text>
<text x="295.2" y="150.7">GND</text>
<text x="295.5" y="153.2">VDD</text>
<text x="376.7" y="151.8" transform="rotate(-90 376.7 151.8)">GND</text>
<text x="295.2" y="164.6">GND</text>
<text x="288.8" y="168.4">SPI1_MOSI</text>
<text x="288.8" y="173.5">SPI1_MISO</text>
<text x="289.7" y="171">SPI1_SCK</text>
<text x="288.6" y="176.1">SPI1_NSS1</text>
<text x="295.5" y="181.1">VDD</text>
<text x="295.2" y="190">GND</text>
<text x="289.8" y="192.6">I2C1_SDA</text>
<text x="290.1" y="195.1">I2C1_SCL</text>
<text x="295.5" y="197.6">VDD</text>
<text x="299.8" y="216.7">DSP_MUTE</text>
<text x="301.6" y="221.8">DSP_RST</text>
<text x="306.7" y="219.2">GND</text>
<text x="306.7" y="224.3">GND</text>
<text x="295.2" y="229.4">GND</text>
</g>
<g font-size="2.1" fill="#008484">
<text x="206.2" y="68.2">VD1</text>
<text x="204" y="78.4">USBLC6</text>
</g>
<g font-size="1.8" fill="#840000">
<text x="40.2" y="17.4">3</text>
<text x="52.9" y="17.4">2</text>
<text x="364.6" y="20">1</text>
<text x="364.6" y="22.5">2</text>
<text x="46.6" y="24.6" transform="rotate(-90 46.6 24.6)">1</text>
<text x="296.1" y="28.8">1</text>
<text x="302.4" y="28.8">3</text>
<text x="364.6" y="25">3</text>
<text x="364.6" y="27.6">4</text>
<text x="299.3" y="32.9" transform="rotate(-90 299.3 32.9)">2</text>
<text x="80.8" y="41.5">4</text>
<text x="89.8" y="38.6" transform="rotate(-90 89.8 38.6)">1</text>
<text x="92.3" y="38.6" transform="rotate(-90 92.3 38.6)">5</text>
<text x="94.8" y="39.1" transform="rotate(-90 94.8 39.1)">17</text>
<text x="103.7" y="41.5">6</text>
<text x="296.1" y="40.3">1</text>
<text x="302.4" y="40.3">3</text>
<text x="103.7" y="44.1">7</text>
<text x="103.7" y="46.6">8</text>
<text x="198.9" y="47.9">5</text>
<text x="198.9" y="45.4">6</text>
<text x="207.9" y="42.4" transform="rotate(-90 207.9 42.4)">8</text>
<text x="216.7" y="45.4">3</text>
<text x="216.7" y="47.9">7</text>
<text x="299.3" y="44.3" transform="rotate(-90 299.3 44.3)">2</text>
<text x="382.4" y="44.1">1</text>
<text x="382.4" y="46.6">2</text>
<text x="103.2" y="51.7">10</text>
<text x="103.7" y="49.2">9</text>
<text x="198.9" y="50.4">2</text>
<text x="216.7" y="50.4">1</text>
<text x="382.4" y="49.2">3</text>
<text x="80.8" y="54.2">2</text>
<text x="80.8" y="56.8">3</text>
<text x="103.2" y="54.2">11</text>
<text x="103.2" y="56.8">12</text>
<text x="103.2" y="59.3">13</text>
<text x="207.9" y="55.1" transform="rotate(-90 207.9 55.1)">4</text>
<text x="382.4" y="54.2">1</text>
<text x="382.4" y="56.8">2</text>
<text x="382.4" y="59.3">3</text>
<text x="58.5" y="62.9">GPIO4</text>
<text x="58.5" y="65.4">GPIO5</text>
<text x="80.3" y="61.9">14</text>
<text x="80.3" y="64.4">15</text>
<text x="103.2" y="61.9">18</text>
<text x="103.2" y="64.4">19</text>
<text x="382.4" y="64.4">1</text>
<text x="80.3" y="66.9">26</text>
<text x="80.3" y="69.5">27</text>
<text x="103.2" y="66.9">20</text>
<text x="103.2" y="69.5">21</text>
<text x="198.9" y="69.5">6</text>
<text x="216.7" y="69.5">1</text>
<text x="245.9" y="66.9">1</text>
<text x="382.4" y="66.9">2</text>
<text x="382.4" y="69.5">3</text>
<text x="80.3" y="72">28</text>
<text x="80.3" y="74.6">29</text>
<text x="80.3" y="77.1">30</text>
<text x="103.2" y="72">22</text>
<text x="103.2" y="74.6">23</text>
<text x="103.2" y="77.1">24</text>
<text x="198.9" y="74.6">4</text>
<text x="198.9" y="72">5</text>
<text x="216.7" y="72">2</text>
<text x="216.7" y="74.6">3</text>
<text x="245.9" y="74.6">2</text>
<text x="245.9" y="72">3</text>
<text x="245.9" y="77.1">4</text>
<text x="382.4" y="74.6">1</text>
<text x="382.4" y="77.1">2</text>
<text x="80.3" y="79.6">31</text>
<text x="103.2" y="79.6">25</text>
<text x="252.3" y="81.8" transform="rotate(-90 252.3 81.8)">5</text>
<text x="254.9" y="81.8" transform="rotate(-90 254.9 81.8)">6</text>
<text x="382.4" y="79.6">3</text>
<text x="89.8" y="84.8" transform="rotate(-90 89.8 84.8)">16</text>
<text x="92.3" y="84.8" transform="rotate(-90 92.3 84.8)">32</text>
<text x="367.1" y="88.3">GPIO4</text>
<text x="382.4" y="84.7">1</text>
<text x="382.4" y="87.3">2</text>
<text x="382.4" y="89.8">3</text>
<text x="68.7" y="91.1">1</text>
<text x="68.7" y="93.6">2</text>
<text x="382.4" y="94.9">1</text>
<text x="367.1" y="98.5">GPIO5</text>
<text x="382.4" y="97.4">2</text>
<text x="382.4" y="100">3</text>
<text x="382.4" y="105">1</text>
<text x="382.4" y="107.6">2</text>
<text x="40.2" y="112.4">GND</text>
<text x="55.5" y="112.3" transform="rotate(-90 55.5 112.3)">4</text>
<text x="80.9" y="112.3" transform="rotate(-90 80.9 112.3)">4</text>
<text x="382.4" y="110.1">3</text>
<text x="49" y="117.7">3</text>
<text x="61.7" y="117.7">1</text>
<text x="74.4" y="117.7">3</text>
<text x="87.1" y="117.7">1</text>
<text x="107.7" y="116.2">LED_OUT</text>
<text x="123.3" y="117.7">1</text>
<text x="382.4" y="115.2">1</text>
<text x="382.4" y="117.7">2</text>
<text x="55.5" y="125" transform="rotate(-90 55.5 125)">2</text>
<text x="80.9" y="125" transform="rotate(-90 80.9 125)">2</text>
<text x="112.1" y="123.9">GND</text>
<text x="123.3" y="120.3">2</text>
<text x="123.3" y="122.8">3</text>
<text x="382.4" y="120.3">3</text>
<text x="382.4" y="125.4">1</text>
<text x="23.2" y="131.5">GND</text>
<text x="102.4" y="127.7">GND</text>
<text x="382.4" y="127.9">2</text>
<text x="382.4" y="130.4">3</text>
<text x="121.5" y="132.8">GND</text>
<text x="382.4" y="135.5">1</text>
<text x="318.9" y="138.1">1</text>
<text x="318.9" y="140.6">2</text>
<text x="382.4" y="138.1">2</text>
<text x="382.4" y="140.6">3</text>
<text x="318.9" y="147">1</text>
<text x="318.9" y="149.5">2</text>
<text x="318.9" y="152">3</text>
<text x="318.9" y="154.6">4</text>
<text x="318.9" y="164.7">1</text>
<text x="318.9" y="167.3">2</text>
<text x="318.9" y="169.8">3</text>
<text x="318.9" y="172.4">4</text>
<text x="318.9" y="174.9">5</text>
<text x="318.9" y="177.4">6</text>
<text x="318.9" y="188.9">1</text>
<text x="318.9" y="191.4">2</text>
<text x="318.9" y="193.9">3</text>
<text x="318.9" y="196.5">4</text>
<text x="318.9" y="215.5">1</text>
<text x="318.9" y="218.1">2</text>
<text x="318.9" y="220.6">3</text>
<text x="318.9" y="223.2">4</text>
</g>
<g font-size="1.8" fill="#008484">
<text x="45.2" y="14.7">DA1</text>
<text x="42.2" y="18.5">VI</text>
<text x="47.6" y="22.6" transform="rotate(-90 47.6 22.6)">GND</text>
<text x="49.3" y="18.5">VO</text>
<text x="98.3" y="21.8">C7</text>
<text x="104.6" y="21.8">C8</text>
<text x="111" y="21.8">C9</text>
<text x="117.4" y="21.8">C10</text>
<text x="33.5" y="24.4">C1</text>
<text x="33.7" y="28.2">2.2u</text>
<text x="61.4" y="24.4">C2</text>
<text x="61.6" y="28.2">2.2u</text>
<text x="69.1" y="24.4">C3</text>
<text x="69.3" y="28.2">2.2u</text>
<text x="98.5" y="25.6">0.1u</text>
<text x="104.8" y="25.6">0.1u</text>
<text x="111.2" y="25.6">0.1u</text>
<text x="117.5" y="25.6">4.7u</text>
<text x="298.7" y="27.4">R7</text>
<text x="203.8" y="33.3">C13</text>
<text x="97.3" y="36.3">DD2</text>
<text x="203.9" y="37.1">0.1u</text>
<text x="226.8" y="40.9" transform="rotate(-90 226.8 40.9)">10k</text>
<text x="228.8" y="40.5" transform="rotate(-90 228.8 40.5)">R6</text>
<text x="298.7" y="38.8">R8</text>
<text x="69.1" y="46">C4</text>
<text x="83.1" y="42.6">NRST</text>
<text x="90.8" y="43.6" transform="rotate(-90 90.8 43.6)">VDD</text>
<text x="93.3" y="44.9" transform="rotate(-90 93.3 44.9)">VDDA</text>
<text x="95.9" y="46.5" transform="rotate(-90 95.9 46.5)">VDDIO2</text>
<text x="98.9" y="42.6">PA0</text>
<text x="98.9" y="45.1">PA1</text>
<text x="98.9" y="47.7">PA2</text>
<text x="201.2" y="46.4">SCK</text>
<text x="208.9" y="47.5" transform="rotate(-90 208.9 47.5)">VCC</text>
<text x="209.1" y="42.7">DD3</text>
<text x="212.5" y="46.4">WP</text>
<text x="28.1" y="53.1">R1</text>
<text x="69.3" y="49.8">0.1u</text>
<text x="98.9" y="50.2">PA3</text>
<text x="98.9" y="52.7">PA4</text>
<text x="201.2" y="51.5">MISO</text>
<text x="201.2" y="48.9">MOSI</text>
<text x="208.9" y="52.9" transform="rotate(-90 208.9 52.9)">GND</text>
<text x="210.4" y="48.9">HOLD</text>
<text x="212.9" y="51.5">CS</text>
<text x="27.7" y="55.2">10k</text>
<text x="28.1" y="58.2">R2</text>
<text x="83.1" y="55.3">PF0</text>
<text x="83.1" y="57.8">PF1</text>
<text x="98.9" y="55.3">PA5</text>
<text x="98.9" y="57.8">PA6</text>
<text x="27.7" y="60.3">10k</text>
<text x="83.1" y="62.9">PB0</text>
<text x="83.1" y="65.4">PB1</text>
<text x="98.9" y="60.4">PA7</text>
<text x="98.9" y="62.9">PA8</text>
<text x="98.9" y="65.4">PA9</text>
<text x="83.1" y="68">PB3</text>
<text x="83.1" y="70.5">PB4</text>
<text x="97.9" y="68">PA10</text>
<text x="97.9" y="70.5">PA11</text>
<text x="112" y="70.4">22</text>
<text x="117" y="71.7">R5</text>
<text x="117" y="69.2">R4</text>
<text x="202.9" y="70.5">OUT1</text>
<text x="210.9" y="70.5">IN1</text>
<text x="248.7" y="68">VBUS</text>
<text x="298.2" y="69.7" transform="rotate(-90 298.2 69.7)">R9</text>
<text x="300.3" y="70.1" transform="rotate(-90 300.3 70.1)">10k</text>
<text x="83.1" y="73.1">PB5</text>
<text x="83.1" y="75.6">PB6</text>
<text x="97.9" y="73.1">PA12</text>
<text x="97.9" y="75.6">PA13</text>
<text x="112" y="73">22</text>
<text x="202.9" y="75.6">OUT2</text>
<text x="202.9" y="73.1">VDD</text>
<text x="209.7" y="73.1">GND</text>
<text x="210.9" y="75.6">IN2</text>
<text x="248.7" y="73.1">D+</text>
<text x="311.8" y="72.9">SW1</text>
<text x="83.1" y="78.1">PB7</text>
<text x="83.1" y="80.7">PB8</text>
<text x="90.8" y="82.1" transform="rotate(-90 90.8 82.1)">VSS</text>
<text x="93.3" y="82.1" transform="rotate(-90 93.3 82.1)">VSSA</text>
<text x="97.9" y="78.1">PA14</text>
<text x="97.9" y="80.7">PA15</text>
<text x="196.1" y="79">C12</text>
<text x="196.3" y="82.8">0.1u</text>
<text x="248.7" y="78.1">ID</text>
<text x="253.4" y="79" transform="rotate(-90 253.4 79)">GND</text>
<text x="255.9" y="79" transform="rotate(-90 255.9 79)">Shield</text>
<text x="300.3" y="79">C14</text>
<text x="300.4" y="82.8">0.1u</text>
<text x="81.4" y="90">R3</text>
<text x="94.6" y="85.8">STM32F042K6Tx</text>
<text x="81.1" y="92">10k</text>
<text x="298.2" y="104.5" transform="rotate(-90 298.2 104.5)">R10</text>
<text x="300.3" y="104.4" transform="rotate(-90 300.3 104.4)">10k</text>
<text x="311.8" y="107.2">SW2</text>
<text x="51.1" y="112.5">HL1</text>
<text x="65.9" y="112">C5</text>
<text x="76.5" y="112.5">HL2</text>
<text x="91.3" y="112">C6</text>
<text x="300.3" y="113.3">C15</text>
<text x="38.9" y="115">DD1</text>
<text x="51.1" y="118.8">DIN</text>
<text x="55.7" y="118.8">DOUT</text>
<text x="56.5" y="117.1" transform="rotate(-90 56.5 117.1)">VDD</text>
<text x="64.4" y="115.8">0.1u</text>
<text x="76.5" y="118.8">DIN</text>
<text x="81.1" y="118.8">DOUT</text>
<text x="81.9" y="117.1" transform="rotate(-90 81.9 117.1)">VDD</text>
<text x="89.8" y="115.8">0.1u</text>
<text x="300.4" y="117.1">0.1u</text>
<text x="31" y="126">C16</text>
<text x="47.7" y="125.2">SK6805</text>
<text x="56.5" y="123" transform="rotate(-90 56.5 123)">VSS</text>
<text x="73.1" y="125.2">SK6805</text>
<text x="81.9" y="123" transform="rotate(-90 81.9 123)">VSS</text>
<text x="119.9" y="126">C11</text>
<text x="31.2" y="129.8">0.1u</text>
<text x="120.1" y="129.8">2.2u</text>
<text x="307" y="162.4">R11</text>
<text x="307.1" y="164.4">10k</text>
<text x="307" y="178.9">R12</text>
<text x="307.1" y="180.9">10k</text>
<text x="308.1" y="204.8" transform="rotate(-90 308.1 204.8)">R13</text>
<text x="310.6" y="204.7" transform="rotate(-90 310.6 204.7)">4k7</text>
<text x="313.1" y="204.8" transform="rotate(-90 313.1 204.8)">R14</text>
<text x="315.7" y="204.7" transform="rotate(-90 315.7 204.7)">4k7</text>
<text x="307" y="227.1">R15</text>
<text x="307.1" y="229.2">10k</text>
</g>
<text font-size="1.8" fill="#0000c2" x="35" y="122.8">VDD=5V</text>
<g font-size="1.4" fill="#840000">
<text x="32" y="117.8">2</text>
<text x="37.7" y="115.4" transform="rotate(-90 37.7 115.4)">1</text>
<text x="42.2" y="117.8">4</text>
</g>
<g font-size="1.1" fill="#840000">
<text x="57" y="122.7">RGB</text>
<text x="82.4" y="122.7">RGB</text>
</g>
</svg>
